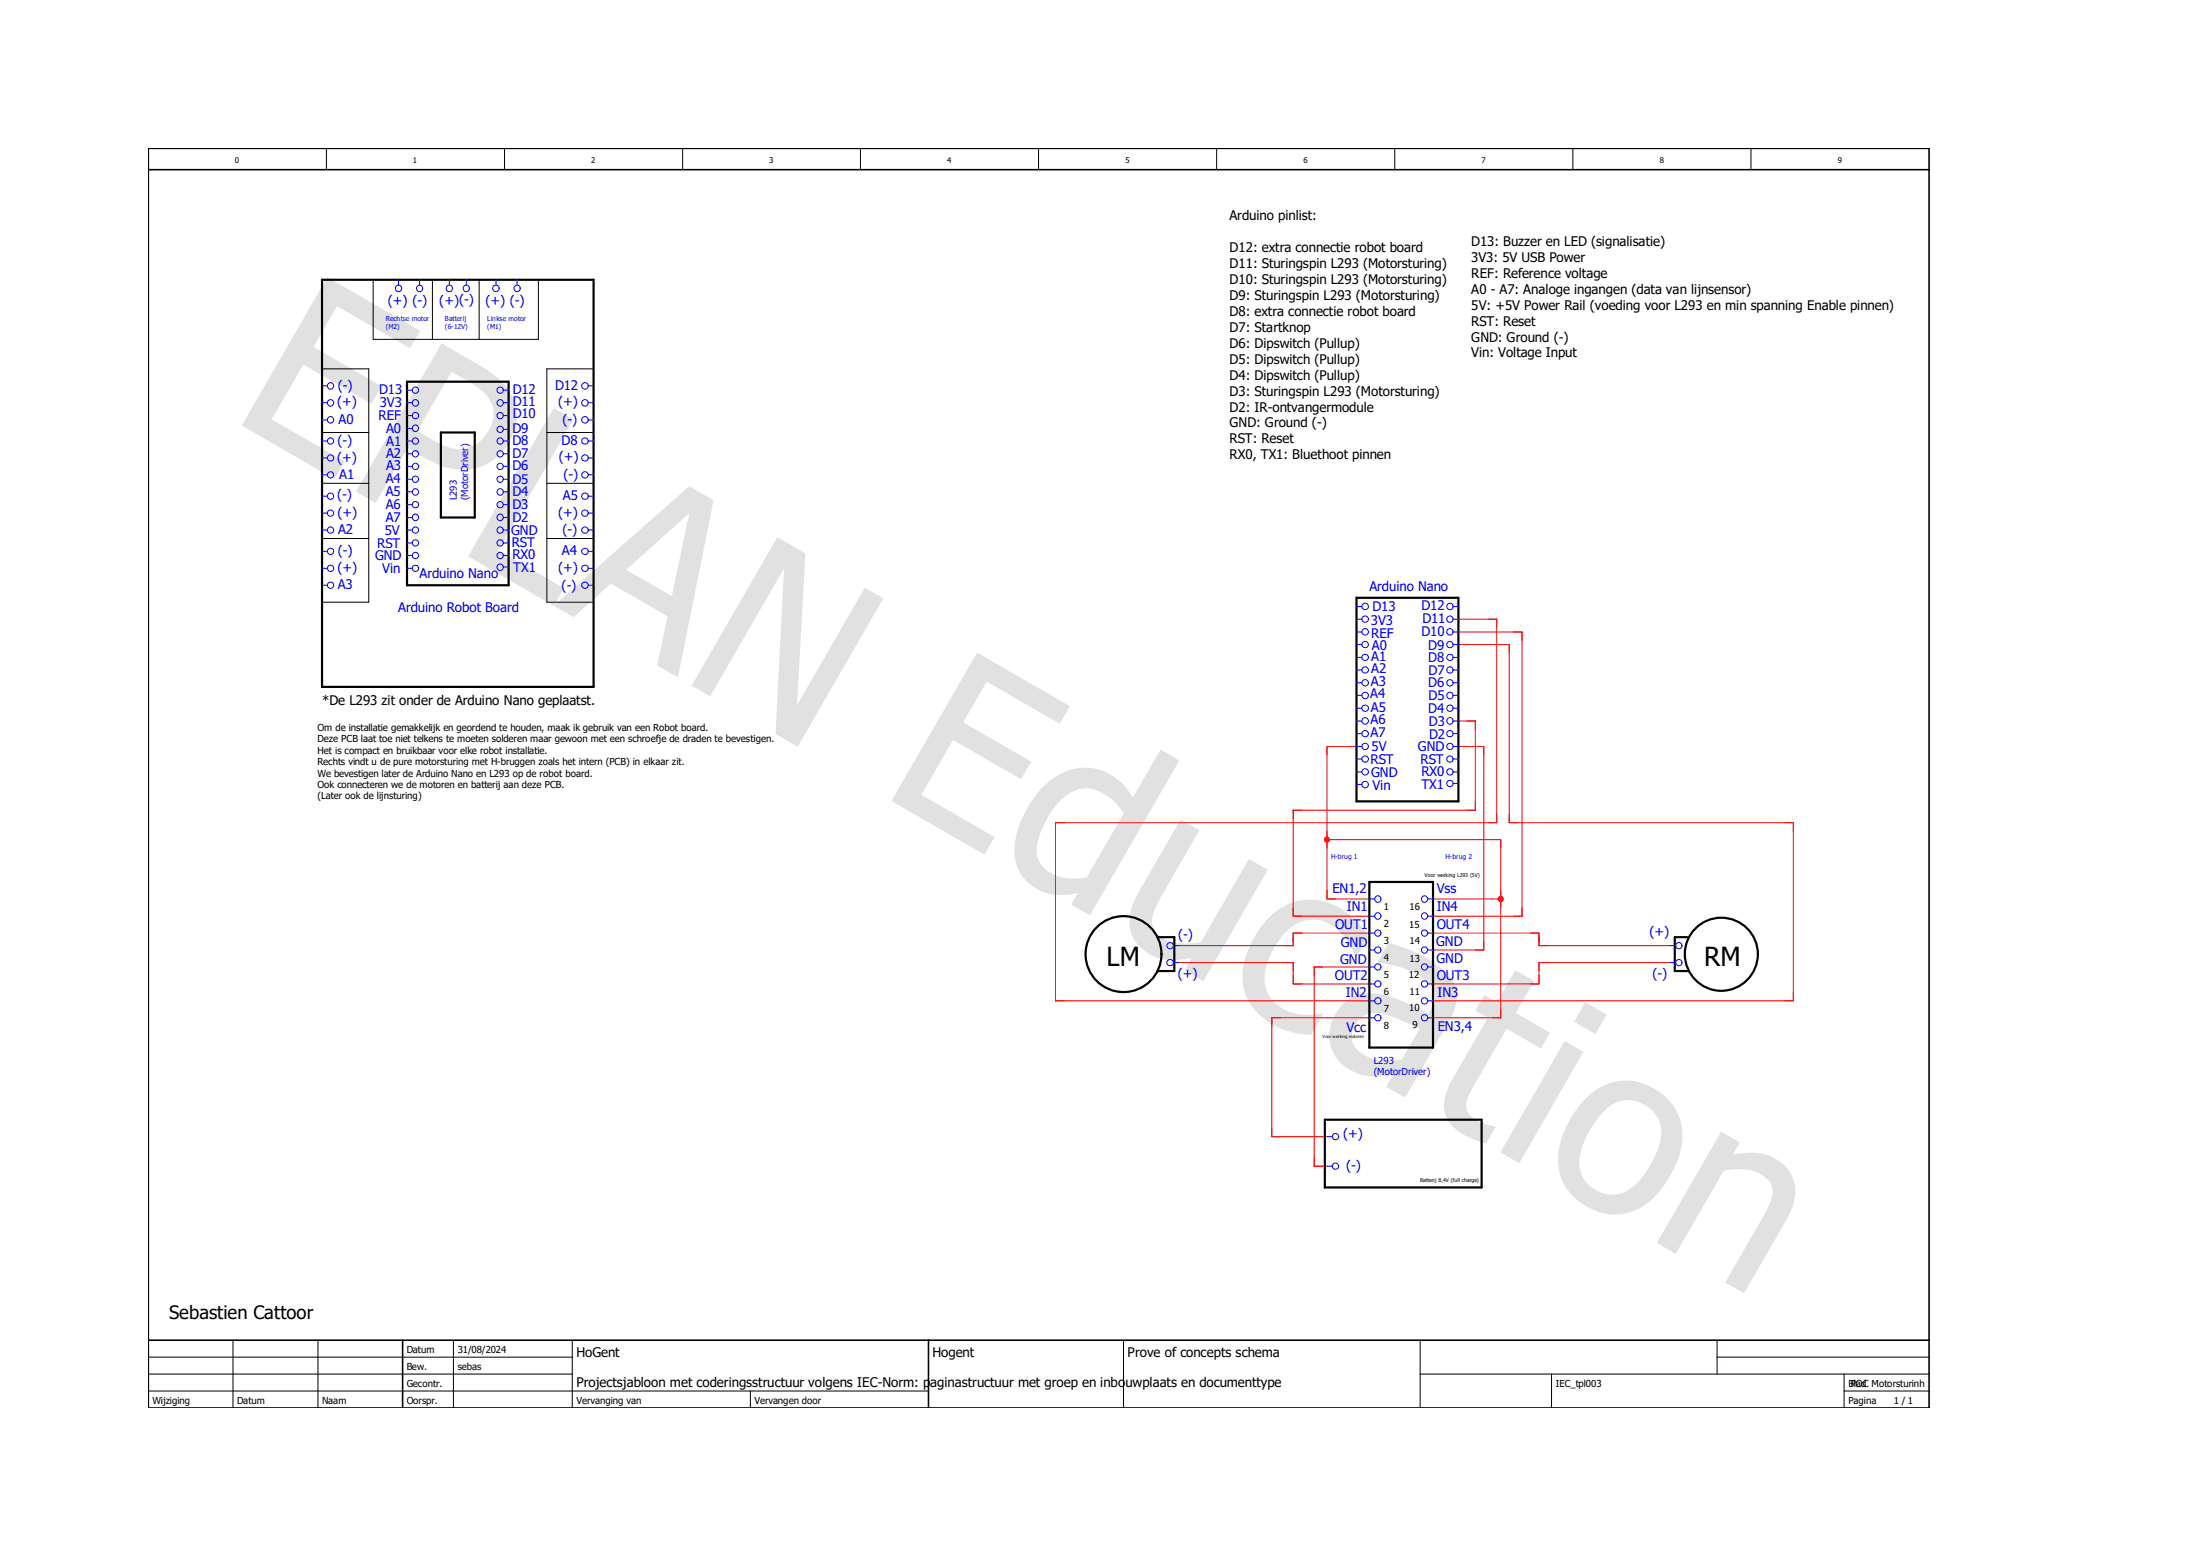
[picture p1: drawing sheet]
<svg xmlns="http://www.w3.org/2000/svg" width="297mm" height="210mm" viewBox="0 0 297 210" stroke-linecap="round" stroke-linejoin="round" font-family="sans-serif">
<path d="M190.1 19.9l-170.1 170.2M19.9 175.9l20.1 14.2M19.9 190l.1 .1" fill="none" stroke="#fff" stroke-width=".14"/>
<g fill="none" stroke="#000" stroke-width=".14">
<path d="M44.1 20v2.9M68.1 20v2.9M92.2 20v2.9M116.2 20v2.9M140.2 20v2.9M164.3 20v2.9M188.3 20v2.9M212.3 20v2.9M236.4 20v2.9M20 187.7h105.3M20 185.5h57.3M20 183.2h57.3"/>
<path d="M31.5 180.9v9.1M42.9 180.9v9.1M61.2 180.9v9.1M77.3 180.9v9.1M101.3 187.7v2.3M151.7 180.9v9.1M191.7 185.5h68.7M191.7 180.9v9.1M209.5 185.5v4.5M231.8 183.2h28.6M231.8 180.9v4.6M249 187.7h11.4"/>
<path d="M249 185.5v4.5"/>
</g>
<path d="M20 22.9h240.4M20 20h240.4v170h-240.4zM20 180.9h240.4M54.4 180.9v9.1M125.3 180.9v9.1" fill="none" stroke="#000" stroke-width=".21"/>
<path d="M44.2 37.4l12.5 7.2-1.3 2.4-9.9-5.7-3.2 5.5 9.2 5.3-1.4 2.4-9.2-5.3-4.2 7.4 9.8 5.7-1.3 2.4-12.6-7.3zM59.6 46.3l5 2.9a9.8 9.8 0 0 1 4.7 4.8 7 7 0 0 1-2.5 7.9 7.7 7.7 0 0 1-8.3 .5l-3.5-1.9-4.3 7.4-2.7-1.5zM61 50.2l-4.7 8 1.8 1a7.1 7.1 0 0 0 4.6 1.4 5 5 0 0 0 3.8-5.6 5.6 5.6 0 0 0-2.9-3.3zM74.8 55.1l2.6 1.5-10.2 17.7 8.9 5.1-1.3 2.4-11.6-6.7zM74.8 81.8l18.3-16.2 3.2 1.9-4.8 23.9-2.8-1.6 1.4-6.6-7.6-4.4-5.1 4.5zM84.5 76.9l6.2 3.6 2.4-11.2zM104.9 72.5l3.8 2.2-1.1 20.5 9.2-15.9 2.5 1.5-11.6 20-3-1.7 1.2-22.4-10 17.3-2.5-1.5zM131.9 88.1l12.5 7.2-1.3 2.4-9.9-5.7-3.2 5.5 9.2 5.3-1.3 2.4-9.2-5.3-4.3 7.4 9.9 5.7-1.4 2.3-12.5-7.2zM140.9 106.1a7.5 7.5 0 0 1 8-2 7.9 7.9 0 0 1 4 3.6l3.8-6.5 2.5 1.4-12 20.9-2.6-1.4 .9-1.5a6.9 6.9 0 0 1-7.6-2.5 7.1 7.1 0 0 1-.5-6.2 15.3 15.3 0 0 1 3.5-5.8zM143.4 107.8a12.2 12.2 0 0 0-3.4 6.5 3.8 3.8 0 0 0 3.2 4.1l1.4 .2 2.1-.2 5-8.7a7.5 7.5 0 0 0-4.5-3.3 4.6 4.6 0 0 0-3.8 1.4zM159.4 110.6l2.5 1.5-4.9 8.5a7.6 7.6 0 0 0-1.5 4 3.3 3.3 0 0 0 2.5 2.5 8.9 8.9 0 0 0 4.1 .1l6.5-11.3 2.6 1.5-8.7 15-2.6-1.4 1-1.7a7.6 7.6 0 0 1-5.7-.5 5 5 0 0 1-2.3-6.5l.8-1.9zM171.1 124a7.6 7.6 0 0 1 10.3-1.1 12 12 0 0 1 3.3 3.4l-1.6 2.9-.1-.1a8.2 8.2 0 0 0-3.9-4.6 4.9 4.9 0 0 0-5.7 1.5 9.2 9.2 0 0 0-2.6 6.8 5 5 0 0 0 4 4l1.5 .2 1.1-.1 1.1-.1 .2 .1-1.7 2.8a10 10 0 0 1-8.5-4.8 8.2 8.2 0 0 1 .3-7.3l1.2-2.2zM183.6 137.5a2.99 2.99 0 0 0-.6 3.9 5.8 5.8 0 0 0 5.8 1.7l.5-.1 2.4-4.2-1.3-.6a11.3 11.3 0 0 0-4.9-1.5 2.83 2.83 0 0 0-1.9 .8zM187.5 127.3a17.1 17.1 0 0 1 7.7 4 4.9 4.9 0 0 1 .7 6.1l-6.2 10.7-2.5-1.4 .9-1.6a7.9 7.9 0 0 1-6.7-1.3 5.4 5.4 0 0 1-.5-7.8 5.2 5.2 0 0 1 5.7-1.7 29.9 29.9 0 0 1 6.2 2.5 3.2 3.2 0 0 0 .6-3.4 8 8 0 0 0-4.5-2.9l-2.9-.7zM200.4 134.3l1.7 1 2.5-4.4 2.5 1.5-2.5 4.3 4.7 2.7-1.3 2.1-4.6-2.7-4.1 7.2a6.6 6.6 0 0 0-1.4 3.4 3.4 3.4 0 0 0 2.5 2.3l1.5 .4-1.3 2.2a9 9 0 0 1-4.8-2.7 4.3 4.3 0 0 1-.4-4.5l.7-1.4 4.8-8.3-1.7-1zM211.2 140.5l2.6 1.5-8.7 15-2.5-1.5zM214 135.3l2.9 1.6-1.5 2.7-2.9-1.7zM214.1 148.2a7.4 7.4 0 0 1 10.6-.3 7.4 7.4 0 0 1 1.9 8.4 12.9 12.9 0 0 1-5.1 6.7 7.2 7.2 0 0 1-8.1-.7 7.2 7.2 0 0 1-2.7-8.1 14.5 14.5 0 0 1 3.4-6zM216.6 149.9a11.8 11.8 0 0 0-3.4 6.9 4.5 4.5 0 0 0 3.2 4.2 4.5 4.5 0 0 0 5-1.7 12 12 0 0 0 2.9-6.4 4.5 4.5 0 0 0-6.6-3.8zM232.4 152.7l2.5 1.5-1 1.7a7.6 7.6 0 0 1 6.4 .9 4.9 4.9 0 0 1 1.8 5.7l-1 2.3-5.6 9.8-2.6-1.5 5-8.6a10.5 10.5 0 0 0 1.4-3.6 2.93 2.93 0 0 0-2.1-2.7 7.9 7.9 0 0 0-4.5-.2l-6.5 11.2-2.5-1.4z" fill="#e1e1e1"/>
<g fill="none" stroke="#f00" stroke-width=".14">
<path d="M196.9 97.3h2.3v12h-24.6v14.4h10.3M196.9 85.3h8.6v38.4h-12M196.9 83.6h5.2v27.4h-59.6v24.1h42.4M196.9 87h6.9v24h38.3v24.1h-48.6M180.3 113.3h22.3v24.1h-9.1M183.1 100.8h-3.9v20.5h5.7M196.9 100.8h3.4v27.4h-6.8M159.1 129.9h15.5v2.9h10.3M184.9 125.9h-10.3v1.7h-15.5M184.9 137.4h-13.2v16h7.5M184.9 130.5h-7.5v26.9h1.8M193.5 125.9h14.3v1.7h17.7"/>
<path d="M193.5 121.3h9.1M225.5 129.9h-17.7v2.9h-14.3"/>
</g>
<g fill="none" stroke="#000" stroke-width=".3">
<path d="M43.5 37.8h36.6v54.9h-36.6zM54.9 51.5h13.8v27.5h-13.8zM59.5 58.4h4.6v11.4h-4.6zM183.1 80.7h13.8v27.5h-13.8zM184.9 119h8.6v22.4h-8.6zM156.3 126.5h2.2v4.6h-2.2M227.8 126.5h-1.7v4.6h1.9M178.9 151.1h21.1v9.2h-21.1z"/>
<circle cx="151.7" cy="128.8" r="5.1"/>
<circle cx="232.4" cy="128.8" r="4.9"/>
</g>
<path d="M50.4 37.8v8h22.3v-8M58.4 37.8v8M64.7 37.8v8M43.5 49.8h6.3v31.5h-6.3M43.5 58.4h6.3M73.8 58.4h6.3M80.1 49.8h-6.3v31.5h6.3M43.5 65.2h6.3M43.5 72.7h6.3M73.8 65.2h6.3M73.8 72.7h6.3" fill="none" stroke="#000" stroke-width=".14"/>
<path d="M202.2 121.1a.42 .42 0 0 1 .5-.2 .42 .42 0 0 1 .3 .4h-.4h.4a.43 .43 0 0 1-.5 .5 .43 .43 0 0 1-.3-.7z" fill-rule="evenodd" fill="#f00"/>
<path d="M179.2 112.2v2.3M179.2 113.3h1.1" fill="none" stroke="#f00" stroke-width=".14"/>
<path d="M178.9 113a.43 .43 0 0 1 .7 .3h-.4h.4a.43 .43 0 0 1-.7 .4 .43 .43 0 0 1 0-.7z" fill-rule="evenodd" fill="#f00"/>
<path d="M179.2 120.2v1.1h1.1" fill="none" stroke="#f00" stroke-width=".14"/>
<g fill="none" stroke="#00f" stroke-width=".14">
<path d="M53.8 37.8v.7M56.6 37.8v.7M60.7 37.8v.7M62.9 37.8v.7M67 37.8v.7M69.8 37.8v.7M43.5 54.4h.7M43.5 59.5h.7M43.5 52.1h.7M43.5 56.7h.7M54.9 52.7h.8M54.9 54.4h.8"/>
<path d="M54.9 56.1h.8M54.9 59.5h.8M54.9 57.8h.8M67.9 52.7h.8M67.9 54.4h.8M67.9 56.1h.8M67.9 58h.8M67.9 59.5h.8M79.4 54.4h.7M79.4 59.5h.7M79.4 52.1h.7M79.4 56.7h.7"/>
<path d="M43.5 71.5h.7M43.5 76.7h.7M43.5 61.8h.7M43.5 64.1h.7M43.5 67h.7M43.5 69.3h.7M43.5 74.4h.7M43.5 79h.7M54.9 61.3h.8M54.9 62.9h.8M54.9 64.7h.8M54.9 66.4h.8"/>
<path d="M54.9 68.1h.8M54.9 69.8h.8M54.9 71.5h.8M54.9 73.3h.8M54.9 75h.8M54.9 76.7h.8M67.9 61.3h.8M67.9 62.9h.8M67.9 64.7h.8M67.9 66.4h.8M67.9 68.1h.8M67.9 69.8h.8"/>
<path d="M67.9 71.5h.8M67.9 73.3h.8M67.9 75h.8M67.9 76.5h.8M79.4 71.5h.7M79.4 76.7h.7M79.4 61.8h.7M79.4 64.1h.7M79.4 67h.7M79.4 69.3h.7M79.4 74.4h.7M79.4 79h.7"/>
<path d="M183.1 81.9h.8M183.1 83.6h.8M183.1 85.3h.8M183.1 88.7h.8M183.1 90.4h.8M183.1 92.2h.8M183.1 93.9h.8M183.1 95.6h.8M183.1 97.3h.8M183.1 99h.8M183.1 87h.8M196.2 81.9h.7"/>
<path d="M196.2 83.6h.7M196.2 85.3h.7M196.2 88.7h.7M196.2 90.4h.7M196.2 92.2h.7M196.2 93.9h.7M196.2 95.6h.7M196.2 97.3h.7M196.2 99h.7M196.2 87h.7M183.1 100.8h.8M183.1 102.4h.8"/>
<path d="M183.1 104.2h.8M183.1 105.9h.8M196.2 100.8h.7M196.2 102.4h.7M196.2 104.2h.7M196.2 105.7h.7M158.4 127.6h.7M158.4 129.9h.7M184.9 121.3h.7M184.9 123.7h.7M184.9 125.9h.7M184.9 128.2h.7"/>
<path d="M184.9 130.5h.7M184.9 132.8h.7M184.9 135.1h.7M184.9 137.4h.7M192.7 121.3h.8M192.7 123.7h.8M192.7 125.9h.8M192.7 128.2h.8M192.7 130.5h.8M192.7 132.8h.8M192.7 135.1h.8M192.7 137.4h.8"/>
<path d="M225.5 127.6h.7M225.5 129.9h.7M179.2 153.4h.7M179.2 157.4h.7"/>
<circle cx="53.8" cy="38.9" r=".44"/>
<circle cx="56.6" cy="38.9" r=".43"/>
<circle cx="60.7" cy="38.9" r=".44"/>
<circle cx="62.9" cy="38.9" r=".44"/>
<circle cx="67" cy="38.9" r=".44"/>
<circle cx="69.8" cy="38.9" r=".43"/>
<circle cx="44.6" cy="52.1" r=".43"/>
<circle cx="44.6" cy="56.7" r=".43"/>
<circle cx="44.6" cy="54.4" r=".43"/>
<circle cx="44.6" cy="59.5" r=".42"/>
<circle cx="56.1" cy="54.4" r=".44"/>
<circle cx="56.1" cy="57.8" r=".44"/>
<circle cx="56.1" cy="56.1" r=".43"/>
<circle cx="56.1" cy="52.7" r=".43"/>
<circle cx="56.1" cy="59.5" r=".43"/>
<circle cx="67.5" cy="54.4" r=".43"/>
<circle cx="67.5" cy="58" r=".42"/>
<circle cx="67.5" cy="56.1" r=".42"/>
<circle cx="67.5" cy="52.7" r=".42"/>
<circle cx="67.5" cy="59.5" r=".42"/>
<circle cx="79" cy="56.7" r=".44"/>
<circle cx="79" cy="54.4" r=".44"/>
<circle cx="79" cy="52.1" r=".44"/>
<circle cx="79" cy="59.5" r=".43"/>
<circle cx="44.6" cy="67" r=".42"/>
<circle cx="44.6" cy="69.3" r=".42"/>
<circle cx="44.6" cy="61.8" r=".42"/>
<circle cx="44.6" cy="74.4" r=".42"/>
<circle cx="44.6" cy="76.7" r=".42"/>
<circle cx="44.6" cy="79" r=".42"/>
<circle cx="44.6" cy="64.1" r=".42"/>
<circle cx="44.6" cy="71.5" r=".42"/>
<circle cx="56.1" cy="69.8" r=".44"/>
<circle cx="56.1" cy="66.4" r=".44"/>
<circle cx="56.1" cy="68.1" r=".43"/>
<circle cx="56.1" cy="75" r=".43"/>
<circle cx="56.1" cy="63" r=".43"/>
<circle cx="56.1" cy="73.3" r=".43"/>
<circle cx="56.1" cy="61.3" r=".43"/>
<circle cx="56.1" cy="64.7" r=".43"/>
<circle cx="56.1" cy="76.7" r=".43"/>
<circle cx="56.1" cy="71.5" r=".43"/>
<circle cx="67.5" cy="66.4" r=".43"/>
<circle cx="67.5" cy="69.8" r=".43"/>
<circle cx="67.5" cy="76.6" r=".43"/>
<circle cx="67.5" cy="68.1" r=".42"/>
<circle cx="67.5" cy="63" r=".42"/>
<circle cx="67.5" cy="73.3" r=".42"/>
<circle cx="67.5" cy="64.7" r=".42"/>
<circle cx="67.5" cy="61.3" r=".42"/>
<circle cx="67.5" cy="71.5" r=".42"/>
<circle cx="67.5" cy="75" r=".42"/>
<circle cx="79" cy="67" r=".43"/>
<circle cx="79" cy="69.3" r=".43"/>
<circle cx="79" cy="74.4" r=".43"/>
<circle cx="79" cy="64.1" r=".43"/>
<circle cx="79" cy="61.8" r=".43"/>
<circle cx="79" cy="71.5" r=".43"/>
<circle cx="79" cy="79" r=".43"/>
<circle cx="79" cy="76.7" r=".43"/>
<circle cx="184.3" cy="97.3" r=".44"/>
<circle cx="184.3" cy="85.3" r=".44"/>
<circle cx="184.3" cy="93.9" r=".44"/>
<circle cx="184.3" cy="81.9" r=".44"/>
<circle cx="184.3" cy="83.6" r=".43"/>
<circle cx="184.3" cy="95.6" r=".43"/>
<circle cx="184.3" cy="87" r=".43"/>
<circle cx="184.3" cy="88.7" r=".43"/>
<circle cx="184.3" cy="92.2" r=".43"/>
<circle cx="184.3" cy="90.4" r=".43"/>
<circle cx="184.3" cy="99" r=".43"/>
<circle cx="195.7" cy="81.9" r=".44"/>
<circle cx="195.7" cy="93.9" r=".44"/>
<circle cx="195.7" cy="97.3" r=".44"/>
<circle cx="195.7" cy="85.3" r=".44"/>
<circle cx="195.7" cy="95.6" r=".43"/>
<circle cx="195.7" cy="83.6" r=".43"/>
<circle cx="195.7" cy="99" r=".43"/>
<circle cx="195.7" cy="92.2" r=".43"/>
<circle cx="195.7" cy="90.4" r=".43"/>
<circle cx="195.7" cy="88.7" r=".43"/>
<circle cx="195.7" cy="87" r=".43"/>
<circle cx="184.3" cy="105.9" r=".44"/>
<circle cx="184.3" cy="102.5" r=".43"/>
<circle cx="184.3" cy="104.2" r=".43"/>
<circle cx="184.3" cy="100.7" r=".43"/>
<circle cx="195.7" cy="105.7" r=".43"/>
<circle cx="195.7" cy="104.2" r=".43"/>
<circle cx="195.7" cy="100.7" r=".43"/>
<circle cx="195.7" cy="102.5" r=".43"/>
<circle cx="158" cy="127.6" r=".43"/>
<circle cx="158" cy="129.9" r=".43"/>
<circle cx="186" cy="121.3" r=".43"/>
<circle cx="186" cy="123.6" r=".43"/>
<circle cx="186" cy="135.1" r=".42"/>
<circle cx="186" cy="137.4" r=".42"/>
<circle cx="186" cy="132.8" r=".42"/>
<circle cx="186" cy="130.5" r=".42"/>
<circle cx="186" cy="125.9" r=".42"/>
<circle cx="186" cy="128.2" r=".42"/>
<circle cx="192.3" cy="123.6" r=".44"/>
<circle cx="192.3" cy="121.3" r=".44"/>
<circle cx="192.3" cy="132.8" r=".43"/>
<circle cx="192.3" cy="137.4" r=".43"/>
<circle cx="192.3" cy="135.1" r=".43"/>
<circle cx="192.3" cy="125.9" r=".43"/>
<circle cx="192.3" cy="130.5" r=".43"/>
<circle cx="192.3" cy="128.2" r=".43"/>
<circle cx="226.7" cy="127.6" r=".42"/>
<circle cx="226.7" cy="129.9" r=".42"/>
<circle cx="180.3" cy="157.4" r=".43"/>
<circle cx="180.3" cy="153.4" r=".43"/>
</g>
<g font-size="3.5">
<text x="149.4" y="130.3">LM</text>
<text x="230.1" y="130.3">RM</text>
</g>
<text font-size="2.5" x="22.9" y="178.1">Sebastien Cattoor</text>
<g font-size="1.8">
<text x="166" y="29.8">Arduino pinlist:</text>
<text x="166" y="34.1">D12: extra connectie robot board</text>
<text x="198.6" y="33.2">D13: Buzzer en LED (signalisatie)</text>
<text x="198.6" y="35.3">3V3: 5V USB Power</text>
<text x="166" y="36.2">D11: Sturingspin L293 (Motorsturing)</text>
<text x="166" y="38.4">D10: Sturingspin L293 (Motorsturing)</text>
<text x="166" y="40.5">D9: Sturingspin L293 (Motorsturing)</text>
<text x="198.6" y="37.5">REF: Reference voltage</text>
<text x="198.6" y="39.6">A0 - A7: Analoge ingangen (data van lijnsensor)</text>
<text x="198.6" y="41.8">5V: +5V Power Rail (voeding voor L293 en min spanning Enable pinnen)</text>
<text x="166" y="42.6">D8: extra connectie robot board</text>
<text x="166" y="44.8">D7: Startknop</text>
<text x="166" y="46.9">D6: Dipswitch (Pullup)</text>
<text x="198.6" y="43.9">RST: Reset</text>
<text x="198.6" y="46.1">GND: Ground (-)</text>
<text x="166" y="49.1">D5: Dipswitch (Pullup)</text>
<text x="166" y="51.2">D4: Dipswitch (Pullup)</text>
<text x="166" y="53.4">D3: Sturingspin L293 (Motorsturing)</text>
<text x="198.6" y="48.2">Vin: Voltage Input</text>
<text x="166" y="55.5">D2: IR-ontvangermodule</text>
<text x="166" y="57.7">GND: Ground (-)</text>
<text x="166" y="59.8">RST: Reset</text>
<text x="166" y="62">RX0, TX1: Bluethoot pinnen</text>
<text x="43.5" y="95.2">*De L293 zit onder de Arduino Nano geplaatst.</text>
<text x="77.8" y="183.1">HoGent</text>
<text x="125.9" y="183.1">Hogent</text>
<text x="152.2" y="183.1">Prove of concepts schema</text>
<text x="77.8" y="187.2">Projectsjabloon met coderingsstructuur volgens IEC-Norm: paginastructuur met groep en inbouwplaats en documenttype</text>
</g>
<g font-size="1.8" fill="#00f">
<text x="52.4" y="41.2">(+) (-)</text>
<text x="59.3" y="41.1">(+)(-)</text>
<text x="65.5" y="41.1">(+) (-)</text>
<text x="45.6" y="52.6">(-)</text>
<text x="51.2" y="53.2">D13</text>
<text x="69.2" y="53.2">D12</text>
<text x="74.9" y="52.7">D12</text>
<text x="45.5" y="54.9">(+)</text>
<text x="45.7" y="57.2">A0</text>
<text x="51.1" y="56.6">REF</text>
<text x="51.3" y="55">3V3</text>
<text x="52.1" y="58.5">A0</text>
<text x="69.2" y="58.5">D9</text>
<text x="69.2" y="54.9">D11</text>
<text x="69.2" y="56.5">D10</text>
<text x="75.4" y="54.8">(+)</text>
<text x="75.9" y="57.2">(-)</text>
<text x="45.5" y="62.4">(+)</text>
<text x="45.6" y="60.1">(-)</text>
<text x="45.8" y="64.6">A1</text>
<text x="52.1" y="65.2">A4</text>
<text x="52.1" y="61.8">A2</text>
<text x="52.1" y="63.4">A3</text>
<text x="52.2" y="60.2">A1</text>
<text x="69.2" y="60.1">D8</text>
<text x="69.2" y="61.8">D7</text>
<text x="69.2" y="63.5">D6</text>
<text x="69.2" y="65.3">D5</text>
<text x="75.4" y="62.3">(+)</text>
<text x="75.8" y="60.1">D8</text>
<text x="76.1" y="64.6">(-)</text>
<text x="45.5" y="67.4">(-)</text>
<text x="45.6" y="69.7">(+)</text>
<text x="52.1" y="66.9">A5</text>
<text x="52.1" y="68.7">A6</text>
<text x="52.1" y="70.4">A7</text>
<text x="69.2" y="67">D4</text>
<text x="69.2" y="68.7">D3</text>
<text x="69.2" y="70.5">D2</text>
<text x="75.4" y="69.7">(+)</text>
<text x="76" y="67.5">A5</text>
<text x="45.6" y="77.2">(+)</text>
<text x="45.6" y="75">(-)</text>
<text x="45.6" y="72.1">A2</text>
<text x="50.6" y="75.6">GND</text>
<text x="50.9" y="74">RST</text>
<text x="51.6" y="77.3">Vin</text>
<text x="51.9" y="72.3">5V</text>
<text x="56.6" y="78">Arduino Nano</text>
<text x="69" y="72.2">GND</text>
<text x="69.1" y="73.9">RST</text>
<text x="69.2" y="75.5">RX0</text>
<text x="69.3" y="77.2">TX1</text>
<text x="75.4" y="77.2">(+)</text>
<text x="75.9" y="74.9">A4</text>
<text x="75.9" y="72.1">(-)</text>
<text x="45.6" y="79.5">A3</text>
<text x="53.8" y="82.6">Arduino Robot Board</text>
<text x="75.8" y="79.6">(-)</text>
<text x="184.9" y="79.7">Arduino Nano</text>
<text x="185.3" y="82.4">D13</text>
<text x="191.9" y="82.4">D12</text>
<text x="185.1" y="84.3">3V3</text>
<text x="185.1" y="86.1">REF</text>
<text x="185.1" y="89.3">A1</text>
<text x="185.2" y="87.8">A0</text>
<text x="191.9" y="85.8">D10</text>
<text x="192" y="84">D11</text>
<text x="192.8" y="89.4">D8</text>
<text x="192.8" y="87.7">D9</text>
<text x="185" y="94.3">A4</text>
<text x="185.1" y="92.6">A3</text>
<text x="185.1" y="90.9">A2</text>
<text x="192.8" y="92.8">D6</text>
<text x="192.9" y="91.1">D7</text>
<text x="192.9" y="94.4">D5</text>
<text x="185" y="97.7">A6</text>
<text x="185" y="99.5">A7</text>
<text x="185.1" y="96.1">A5</text>
<text x="185.2" y="101.3">5V</text>
<text x="191.4" y="101.4">GND</text>
<text x="192.8" y="96.2">D4</text>
<text x="192.9" y="98">D3</text>
<text x="193" y="99.7">D2</text>
<text x="185" y="103.1">RST</text>
<text x="185.1" y="104.9">GND</text>
<text x="185.3" y="106.7">Vin</text>
<text x="191.8" y="103.1">RST</text>
<text x="191.9" y="104.7">RX0</text>
<text x="191.9" y="106.6">TX1</text>
<text x="179.9" y="120.5">EN1,2</text>
<text x="180.3" y="125.4">OUT1</text>
<text x="181.8" y="123">IN1</text>
<text x="194" y="120.6">Vss</text>
<text x="194" y="123">IN4</text>
<text x="194" y="125.3">OUT4</text>
<text x="159" y="132">(+)</text>
<text x="159" y="126.8">(-)</text>
<text x="180.9" y="130">GND</text>
<text x="181" y="127.8">GND</text>
<text x="193.9" y="127.7">GND</text>
<text x="193.9" y="130">GND</text>
<text x="222.7" y="126.3">(+)</text>
<text x="180.2" y="132.3">OUT2</text>
<text x="181.7" y="134.6">IN2</text>
<text x="194" y="132.2">OUT3</text>
<text x="194.1" y="134.6">IN3</text>
<text x="223.1" y="132">(-)</text>
<text x="181.8" y="139.3">Vcc</text>
<text x="194.1" y="139.2">EN3,4</text>
<text x="181.3" y="153.5">(+)</text>
<text x="181.7" y="157.9">(-)</text>
</g>
<g font-size="1.3" fill="#00f">
<text x="61.7" y="67.5" transform="rotate(-90 61.7 67.5)">L293</text>
<text x="63.2" y="67.5" transform="rotate(-90 63.2 67.5)">(MotorDriver)</text>
<text x="185.5" y="143.6">L293</text>
<text x="185.5" y="145.1">(MotorDriver)</text>
</g>
<g font-size="1.3">
<text x="42.9" y="98.6">Om de installatie gemakkelijk en geordend te houden, maak ik gebruik van een Robot board.</text>
<text x="42.9" y="100.2">Deze PCB laat toe niet telkens te moeten solderen maar gewoon met een schroefje de draden te bevestigen.</text>
<text x="42.9" y="101.7">Het is compact en bruikbaar voor elke robot installatie.</text>
<text x="42.9" y="103.3">Rechts vindt u de pure motorsturing met H-bruggen zoals het intern (PCB) in elkaar zit.</text>
<text x="42.9" y="104.8">We bevestigen later de Arduino Nano en L293 op de robot board.</text>
<text x="42.9" y="106.3">Ook connecteren we de motoren en batterij aan deze PCB.</text>
<text x="42.9" y="107.9">(Later ook de lijnsturing)</text>
<text x="186.8" y="122.9">1</text>
<text x="186.8" y="125.1">2</text>
<text x="190.2" y="125.2">15</text>
<text x="190.3" y="122.8">16</text>
<text x="186.8" y="127.4">3</text>
<text x="186.8" y="129.7">4</text>
<text x="190.2" y="132">12</text>
<text x="190.3" y="127.4">14</text>
<text x="190.3" y="129.8">13</text>
<text x="186.8" y="132">5</text>
<text x="186.8" y="134.3">6</text>
<text x="186.8" y="136.6">7</text>
<text x="190.2" y="136.5">10</text>
<text x="190.3" y="134.2">11</text>
<text x="186.8" y="138.9">8</text>
<text x="190.7" y="138.8">9</text>
<text x="54.9" y="184.9">Bew.</text>
<text x="54.9" y="182.6">Datum</text>
<text x="61.8" y="184.9">sebas</text>
<text x="61.8" y="182.6">31/08/2024</text>
<text x="20.6" y="189.4">Wijziging</text>
<text x="32" y="189.4">Datum</text>
<text x="43.5" y="189.4">Naam</text>
<text x="54.9" y="189.4">Oorspr.</text>
<text x="54.9" y="187.2">Gecontr.</text>
<text x="77.8" y="189.4">Vervanging van</text>
<text x="101.9" y="189.4">Vervangen door</text>
<text x="210.1" y="187.2">IEC_tpl003</text>
<text x="249.6" y="187.2">Blad</text>
<text x="249.6" y="189.4">Pagina</text>
<text x="249.9" y="187.2">POC Motorsturinh</text>
<text x="255.7" y="189.4">1 / 1</text>
</g>
<g font-size="1.1">
<text x="31.7" y="22.1">0</text>
<text x="55.8" y="22.1">1</text>
<text x="79.8" y="22.1">2</text>
<text x="103.8" y="22.1">3</text>
<text x="127.9" y="22.1">4</text>
<text x="151.9" y="22.1">5</text>
<text x="176" y="22.1">6</text>
<text x="200" y="22.1">7</text>
<text x="224.1" y="22.1">8</text>
<text x="248.1" y="22.1">9</text>
</g>
<g font-size=".9" fill="#00f">
<text x="52.1" y="43.3">Rechtse motor</text>
<text x="52.1" y="44.4">(M2)</text>
<text x="60.1" y="43.3">Batterij</text>
<text x="60.1" y="44.4">(6-12V)</text>
<text x="65.8" y="43.3">Linkse motor</text>
<text x="65.8" y="44.4">(M1)</text>
<text x="179.7" y="116">H-brug 1</text>
<text x="195.2" y="116">H-brug 2</text>
</g>
<g font-size=".7">
<text x="192.3" y="118.3">Voor werking L293 (5V)</text>
<text x="191.7" y="159.6">Batterij 8,4V (full charge)</text>
</g>
<text font-size=".6" x="178.6" y="140.1">Voor werking motoren</text>
</svg>
